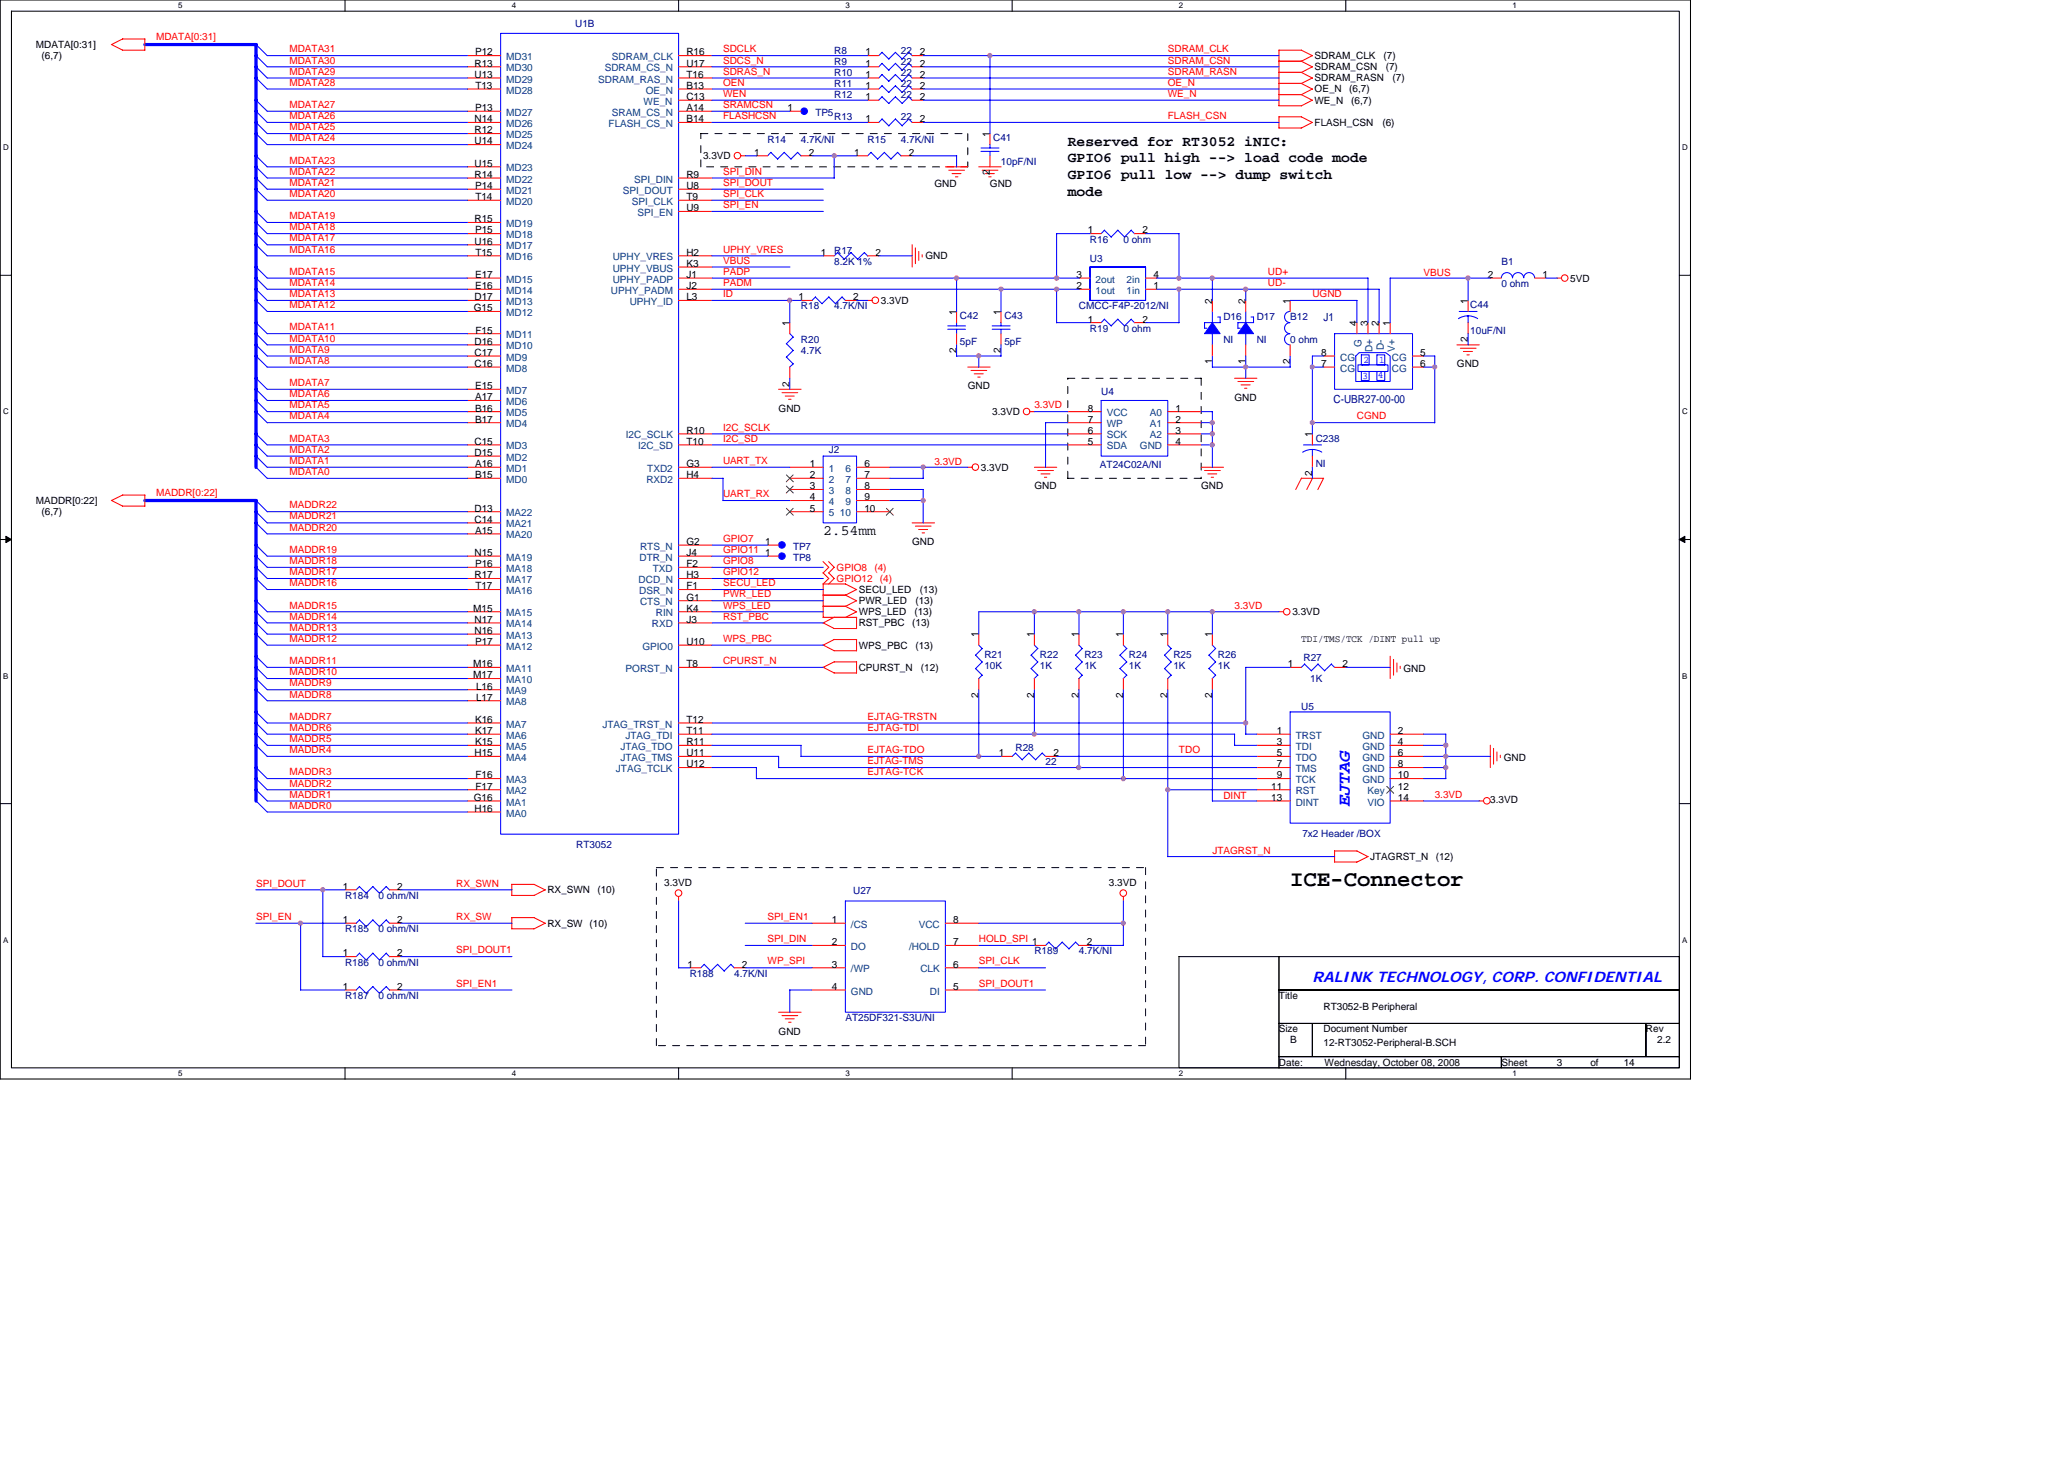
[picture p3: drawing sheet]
<svg xmlns="http://www.w3.org/2000/svg" width="297mm" height="210mm" viewBox="0 0 297 210" stroke-linecap="round" stroke-linejoin="round" font-family="sans-serif">
<path d="M0 0h243.3v155.2h-243.3zM1.6 1.6h240.1v152h-240.1z" fill="none" stroke="#000" stroke-width=".15"/>
<g fill="#fff">
<path d="M25.7 .2h.6v1.2h-.6z"/>
<path d="M25.7 153.8h.6v1.3h-.6z"/>
</g>
<path d="M49.7 0v1.6M49.7 153.6v1.6" fill="none" stroke="#000" stroke-width=".15"/>
<g fill="#fff">
<path d="M73.7 .2h.6v1.2h-.6z"/>
<path d="M73.7 153.8h.6v1.3h-.6z"/>
</g>
<path d="M97.7 0v1.6M97.7 153.6v1.6" fill="none" stroke="#000" stroke-width=".15"/>
<g fill="#fff">
<path d="M121.7 .2h.6v1.2h-.6z"/>
<path d="M121.7 153.8h.6v1.3h-.6z"/>
</g>
<path d="M145.7 0v1.6M145.7 153.6v1.6" fill="none" stroke="#000" stroke-width=".15"/>
<g fill="#fff">
<path d="M169.7 .2h.6v1.2h-.6z"/>
<path d="M169.7 153.8h.6v1.3h-.6z"/>
</g>
<path d="M193.7 0v1.6M193.7 153.6v1.6" fill="none" stroke="#000" stroke-width=".15"/>
<g fill="#fff">
<path d="M217.7 .2h.6v1.2h-.6z"/>
<path d="M217.7 153.8h.6v1.3h-.6z"/>
<path d="M.4 20.6h.8v1.3h-.8z"/>
<path d="M242.1 20.6h.8v1.3h-.8z"/>
<path d="M.4 58.6h.8v1.3h-.8z"/>
<path d="M242.1 58.6h.8v1.3h-.8z"/>
</g>
<path d="M0 39.6h1.6M241.7 39.6h1.6" fill="none" stroke="#000" stroke-width=".15"/>
<g fill="#fff">
<path d="M.4 96.6h.8v1.3h-.8z"/>
<path d="M242.1 96.6h.7v1.3h-.7z"/>
</g>
<path d="M0 77.6h1.6M241.7 77.6h1.6" fill="none" stroke="#000" stroke-width=".15"/>
<path d="M.8 77.2l.8 .4-.8 .5zM241.7 77.6l.8-.4v.9z" fill="#000" stroke="#000" stroke-width=".14"/>
<g fill="#fff">
<path d="M.4 134.6h.8v1.3h-.8z"/>
<path d="M242.1 134.6h.7v1.3h-.7z"/>
</g>
<path d="M0 115.6h1.6M241.7 115.6h1.6M169.7 137.6h14.4v16h-14.4zM184.1 137.6h57.6v4.8h-57.6zM184.1 142.4h57.6v4.8h-57.6zM184.1 147.2h4.8v4.8h-4.8zM184.1 152h32v1.6h-32zM188.9 147.2h48v4.8h-48zM216.1 152h25.6v1.6h-25.6zM236.9 147.2h4.8v4.8h-4.8z" fill="none" stroke="#000" stroke-width=".15"/>
<path d="M100.9 19.2h38.4M139.3 19.2v4.8M100.9 24v-4.8M139.3 24h-38.4M153.7 54.4h19.2M172.9 54.4v14.4M153.7 68.8v-14.4M172.9 68.8h-19.2M94.5 124.8h70.4M164.9 124.8v25.6M94.5 150.4v-25.6M164.9 150.4h-70.4" fill="none" stroke="#000" stroke-width=".14" stroke-dasharray="1 1 1 1 1 1 1 1"/>
<g fill="none" stroke="#f00" stroke-width=".15">
<path d="M16 6.4l1.6 .8M17.6 5.6h3.3M17.7 5.6l-1.7 .8M20.8 5.6v1.6h-3.2M67.3 16h4.7M67.3 17.6h4.7M67.3 9.6h4.7M67.3 11.2h4.7M67.3 12.8h4.7M67.3 8h4.7M67.3 19.2h4.7M97.7 16h4.8"/>
<path d="M97.7 17.6h4.8M97.7 9.6h4.8M97.7 11.2h4.8M97.7 12.8h4.8M97.7 8h4.8M97.7 14.4h4.8M113.7 16h1.6M124.9 17.6h1.6M124.9 9.6h1.6M124.9 11.2h1.6M124.9 12.8h1.6M124.9 8h1.6"/>
<path d="M124.9 14.4h1.6M131.3 17.6h1.6M131.3 9.6h1.6M131.3 11.2h1.6M131.3 12.8h1.6M131.3 8h1.6M131.3 14.4h1.6M142.5 19.2v1.6M184 13.6h3.3M184 12h3.3M184 10.4h3.3M184 8.8h3.3"/>
<path d="M184 15.2h3.3M184.1 7.2v8M184.1 7.2h3.2M187.3 16.8l1.6 .8M187.3 7.2l1.6 .8M187.3 13.6l1.6 .8M187.3 10.4l1.6 .8M187.3 16.8h-3.2v1.6M188.9 17.6l-1.6 .8h-3.3M188.9 12.8l-1.6 .8M188.9 11.2l-1.6 .8 1.6 .8M188.9 9.6l-1.6 .8"/>
<path d="M188.9 8l-1.6 .8 1.6 .8M188.9 14.4l-1.6 .8M67.3 24h4.7M67.3 36.8h4.7M67.3 33.6h4.7M67.3 25.6h4.7M67.3 27.2h4.7M67.3 28.8h4.7M67.3 20.8h4.7M67.3 32h4.7M67.3 35.2h4.7M97.7 36.8h4.8"/>
<path d="M97.7 38.4h4.8M97.7 25.6h4.8M97.7 27.2h4.8M97.7 28.8h4.8M97.7 30.4h4.8M106.6 22.4h.7M108.9 22.4h1.6M115.3 22.4h1.6M118.5 36.8h1.6M123.3 22.4h1.6M124.9 36.8h1.6M129.7 22.4h1.6"/>
<path d="M131.3 35.2v3.2M131.7 35.7v2.2M132.2 36.2v1.3M132.7 36.6v.4M136.1 24h3.2M136.5 24.5h2.3M137 25h1.3M137.5 25.4h.4M140.9 24h3.2M141.3 24.5h2.3M141.8 25h1.3M142.3 25.4h.3"/>
<path d="M142.5 22.4v1.6M156.9 33.6h1.6M163.3 33.6h1.6M67.3 59.2h4.7M67.3 52.8h4.7M67.3 40h4.7M67.3 49.6h4.7M67.3 56h4.7M67.3 43.2h4.7M67.3 41.6h4.7M67.3 51.2h4.7M67.3 44.8h4.7"/>
<path d="M67.3 48h4.7M67.3 57.6h4.7M97.7 40h4.8M97.7 43.2h4.8M97.7 41.6h4.8M112.1 56h3.2M112.5 56.5h2.3M113 57h1.3M113.5 57.4h.4M113.7 46.4v1.6M113.7 52.8v1.6M115.3 43.2h1.6"/>
<path d="M121.7 43.2h1.6M124.8 43.2h.7M137.7 44.8v1.6M137.7 48v1.6M139.3 52.8h3.2M139.7 53.3h2.3M140.2 53.8h1.3M140.7 54.3h.4M144.1 44.8v1.6M144.1 48v1.6M148.2 59.2h.7M153.7 59.2h4.8"/>
<path d="M155.3 40h1.6M155.3 41.6h1.6M156.9 46.4h1.6M163.3 46.4h1.6M164.9 40h1.6M164.9 41.6h1.6M168.1 59.2h4.8M174.5 43.2v1.6M174.5 49.6v1.6M177.7 54.4h3.2M178.2 54.9h2.2M178.6 55.4h1.3"/>
<path d="M179.1 55.9h.3M179.3 43.2v1.6M179.3 49.6v1.6M185.7 43.2v1.6M185.7 49.6v1.6M190.5 52.8h1.6M190.5 51.2h1.6M195.3 46.4v1.6M196.9 46.4v1.6M198.5 46.4v1.6M200.1 46.4v1.6M203.3 52.8h1.6"/>
<path d="M203.3 51.2h1.6M209.7 49.6h3.2M210.2 50.1h2.2M210.6 50.6h1.3M211.1 51.1h.4M211.3 43.2v1.6M211.3 46.4v1.6M214.5 40h1.6M220.9 40h1.6M224 40h.7M16 72l1.6 .8M17.6 71.2h3.3"/>
<path d="M17.7 71.2l-1.7 .8M20.8 71.2v1.6h-3.2M67.3 75.2h4.7M67.3 67.2h4.7M67.3 68.8h4.7M67.3 73.6h4.7M67.3 60.8h4.7M67.3 64h4.7M67.3 65.6h4.7M67.3 76.8h4.7M97.7 67.2h4.8M97.7 68.8h4.8"/>
<path d="M97.7 62.4h4.8M97.7 64h4.8M97.7 78.4h4.8M110.5 78.4h1.6M113.7 67.2h4.8M113.7 68.8h4.8M113.7 70.4h4.8M113.7 72h4.8M113.7 73.6h4.8M123.3 67.2h4.8M123.3 68.8h4.8M123.3 70.4h4.8"/>
<path d="M123.3 72h4.8M123.3 73.6h4.8M131.3 75.2h3.2M131.7 75.7h2.3M132.2 76.2h1.3M132.7 76.7h.4M139.3 67.2h.6M148.9 67.2h3.2M149.3 67.7h2.3M149.8 68.2h1.3M150.3 68.7h.3M153.7 60.8h4.8"/>
<path d="M153.7 62.4h4.8M153.7 64h4.8M168.1 60.8h4.8M168.1 62.4h4.8M168.1 64h4.8M172.9 67.2h3.2M173.4 67.7h2.2M173.8 68.2h1.3M174.3 68.7h.3M187.3 68.8h3.2M187.3 68.8l-.8 1.6M188.9 62.4v1.6"/>
<path d="M188.9 65.6v1.6M188.9 68.8l-.8 1.6M190.5 68.8l-.8 1.6M67.3 88h4.7M67.3 96h4.7M67.3 80h4.7M67.3 81.6h4.7M67.3 83.2h4.7M67.3 84.8h4.7M67.3 89.6h4.7M67.3 92.8h4.7M67.3 91.2h4.7"/>
<path d="M67.3 97.6h4.7M67.3 99.2h4.7M97.7 88h4.8M97.7 96h4.8M97.7 80h4.8M97.7 81.6h4.8M97.7 83.2h4.8M97.7 84.8h4.8M97.7 86.4h4.8M97.7 89.6h4.8M97.7 92.8h4.8M110.5 80h1.6"/>
<path d="M118.4 80.8l.9 .8-.9 .8M118.4 82.4l.9 .8-.9 .8M118.4 96l1.7 .8M118.4 92.8l1.7 .8M118.4 88.8h4.9M118.4 87.2h3.3l1.6 .8M118.4 85.6h3.3l1.6 .8M118.4 89.6l1.7 .8M118.5 84v4.8M118.5 84h3.2l1.6 .8M119.2 80.8l.9 .8-.9 .8M119.2 82.4l.9 .8-.9 .8"/>
<path d="M120 96.8h3.3M120 93.6h3.3M120 90.4h3.3M120.1 95.2h3.2M120.1 95.2l-1.6 .8M120.1 88.8l-1.6 .8M123.3 88.8v1.6M123.3 92v1.6M123.3 95.2v1.6M123.3 88l-1.7 .8M123.3 86.4l-1.7 .8M123.3 84.8l-1.7 .8"/>
<path d="M123.3 92h-3.2l-1.6 .8M140.9 91.2v1.6M140.9 97.6v1.6M148.9 91.2v1.6M148.9 97.6v1.6M155.3 91.2v1.6M155.3 97.6v1.6M161.7 91.2v1.6M161.7 97.6v1.6M168.1 91.2v1.6M168.1 97.6v1.6M174.5 91.2v1.6"/>
<path d="M174.5 97.6v1.6M184 88h.7M185.7 96h1.6M192.1 96h1.6M200.1 94.4v3.2M200.6 94.9v2.2M201 95.4v1.3M201.5 95.8v.4M67.3 115.2h4.7M67.3 105.6h4.7M67.3 107.2h4.7M67.3 108.8h4.7"/>
<path d="M67.3 112h4.7M67.3 113.6h4.7M67.3 104h4.7M67.3 100.8h4.7M67.3 116.8h4.7M97.7 105.6h4.8M97.7 107.2h4.8M97.7 108.8h4.8M97.7 110.4h4.8M97.7 104h4.8M144.1 108.8h1.6M150.5 108.8h1.6"/>
<path d="M180.9 115.2h4.8M180.9 105.6h4.8M180.9 107.2h4.8M180.9 108.8h4.8M180.9 110.4h4.8M180.9 112h4.8M180.9 113.6h4.8M200.1 113.6h.1M200.1 115.2h4.8M200.1 105.6h4.8M200.1 107.2h4.8M200.1 108.8h4.8"/>
<path d="M200.1 110.4h4.8M200.1 112h4.8M212.8 115.2h.7M214.5 107.2v3.2M214.9 107.7v2.2M215.4 108.2v1.3M215.9 108.6v.4M49.7 137.6h1.6M49.7 132.8h1.6M49.7 128h1.6M56 137.6h1.7M56 132.8h1.7"/>
<path d="M56 128h1.7M76.9 127.2l1.6 .8M76.9 132l1.6 .8-1.7 .8M76.9 127.2h-3.2l-.1 1.6h3.3M76.9 132h-3.2v1.6h3.2M78.5 128l-1.7 .8M97.7 129v.6M99.3 139.2h1.6M105.7 139.2h1.6M116.9 139.2h4.8M116.9 132.8h4.8M116.9 136h4.8"/>
<path d="M136.1 139.2h4.8M136.1 132.8h4.8M136.1 136h4.8M148.9 136h1.6M155.3 136h1.6M161.7 129v.6M192.1 122.4l-.1 1.6h3.3M192.1 122.4h3.2l1.6 .9M196.9 123.2l-1.6 .8M49.7 142.4h1.6M56 142.4h1.7M112.1 145.6h3.2"/>
<path d="M112.5 146.1h2.3M113 146.6h1.3M113.5 147.1h.4M116.9 142.4h4.8M136.1 142.4h4.8"/>
<circle cx="106.1" cy="22.4" r=".47"/>
<circle cx="126" cy="43.2" r=".47"/>
<circle cx="147.7" cy="59.2" r=".47"/>
<circle cx="225.2" cy="40" r=".47"/>
<circle cx="140.4" cy="67.2" r=".47"/>
<circle cx="185.2" cy="88" r=".47"/>
<circle cx="214" cy="115.2" r=".47"/>
<circle cx="97.6" cy="128.5" r=".48"/>
<circle cx="161.7" cy="128.5" r=".48"/>
</g>
<g fill="none" stroke="#00f" stroke-width=".15">
<path d="M36.8 19.2l1.7 1.6h28.8M36.8 11.2l1.7 1.6h28.8M36.8 16l1.7 1.6h28.8M36.8 14.4l1.7 1.6h28.8M36.8 17.6l1.7 1.6h28.8M36.8 6.4l1.7 1.6h28.8M36.8 8l1.7 1.6h28.8M36.8 9.6l1.7 1.6h28.8M72 4.8h25.7v115.2h-25.7zM102.5 9.6h22.4M102.5 17.6h22.4M102.5 14.4h22.4"/>
<path d="M102.5 8h22.4M102.5 11.2h22.4M102.5 12.8h22.4M102.5 16h11.2M126.9 17.1l1 1M126.9 9.1l1 1M126.9 10.7l1 1M126.9 12.3l1 1M126.9 7.5l1 1M126.9 13.9l1 1M127 17.1l-.5 .5M127 9.1l-.5 .5"/>
<path d="M127 10.7l-.5 .5M127 12.3l-.5 .5M127 7.5l-.5 .5M127 13.9l-.5 .5M127.9 8.5l1-1 1 1M128.9 17.1l1 1M128.9 12.3l1 1M128.9 17.1l-1 1M128.9 9.1l-1 1M128.9 12.3l-1 1M130.8 17.1l.5 .5M130.8 9.1l.5 .5"/>
<path d="M130.8 10.7l.5 .5M130.8 12.3l.5 .5M130.8 7.5l.5 .5M130.8 13.9l.5 .5M130.8 17.1l-1 1M130.8 9.1l-.9 1-1-1M130.8 10.7l-.9 1-1-1-1 1M130.8 12.3l-1 1M130.8 7.5l-1 1M130.8 13.9l-.9 1-1-1-1 1M132.9 9.6h51.2M132.9 17.6h51.2"/>
<path d="M132.9 14.4h51.2M132.9 8h51.2M132.9 11.2h51.2M132.9 12.8h51.2M142.5 8v11.2M36.8 33.6l1.7 1.6h28.8M36.8 38.4l1.7 1.6h28.8M36.8 22.4l1.7 1.6h28.8M36.8 25.6l1.7 1.6h28.8M36.8 27.2l1.7 1.6h28.8M36.8 35.2l1.7 1.6h28.8M36.8 30.4l1.7 1.6h28.8"/>
<path d="M36.8 32l1.7 1.6h28.8M36.8 40l1.7 1.6h28.8M36.8 24l1.7 1.6h28.8M102.5 38.4h11.2M102.5 36.8h16M102.5 30.4h16M102.5 27.2h16M102.5 28.8h16M107.3 22.4h1.6M110.9 21.9l1 1M111 21.9l-.5 .5M111.9 22.9l1-1 1 1"/>
<path d="M114.8 21.9l.5 .5M114.8 21.9l-1 1M116.9 22.4h6.4M120.1 22.4v3.2h-17.6M120.5 36.3l1 1 1-1 .9 1M120.6 36.3l-.5 .5M124.4 36.3l.5 .5M124.4 36.3l-1 1M124.9 22.4l.5-.5 .9 1M126.5 36.8h4.8M127.3 21.9l.9 1M127.3 21.9l-1 1"/>
<path d="M129.2 21.9l.5 .5M129.2 21.9l-1 1M131.3 22.4h6.4M137.7 22.4v1.6M141.2 21.3h2.6M141.2 21.8h2.6M142.5 20.8v.5M142.5 21.8v.6M156.9 38.4v4.8v-4.8h8zM156.9 33.6h-4.8v6.4M159 33.1l-.5 .5M160.9 33.1l1 1"/>
<path d="M160.9 33.1l-1 1-1-1M162.8 33.1l.5 .5M162.8 33.1l-1 1M164.9 38.4v4.8v-4.8M164.9 33.6h4.8v6.4M216.1 40a.81 .81 0 0 1 .8-.8 .81 .81 0 0 1 .8 .8 .81 .81 0 0 1 .8-.8 .81 .81 0 0 1 .8 .8 .79 .79 0 0 1 .8-.8 .79 .79 0 0 1 .8 .8M36.8 43.2l1.7 1.6h28.8M36.8 48l1.7 1.6h28.8M36.8 57.6l1.7 1.6h28.8M36.8 59.2l1.7 1.6h28.8M36.8 54.4l1.7 1.6h28.8M36.8 41.6l1.7 1.6h28.8"/>
<path d="M36.8 56l1.7 1.6h28.8M36.8 51.2l1.7 1.6h28.8M36.8 46.4l1.7 1.6h28.8M36.8 49.6l1.7 1.6h28.8M102.5 41.6h52.8M102.5 40h52.8M102.5 43.2h12.8M113.2 49.4l1 1M113.2 51.4l1 1-.6 .4M113.7 48l.5 .5-1 1M113.7 43.2v3.2M113.7 54.4v1.6"/>
<path d="M114.1 50.4l-.9 1M117.3 42.7l1 1M117.4 42.7l-.5 .5M119.3 42.7l.9 1M119.3 42.7l-1 1M121.2 42.7l.5 .5M121.2 42.7l-1 1M123.3 43.2h1.6M136.4 46.9h2.6M136.4 47.4h2.6M137.7 40v4.8M137.7 46.4v.5"/>
<path d="M137.7 47.4v.6M137.7 49.6v1.6h6.4M140.9 51.2v1.6M142.8 46.9h2.6M142.8 47.4h2.6M144.1 41.6v3.2M144.1 46.4v.5M144.1 47.4v.6M144.1 49.6v1.6M148.9 59.2h4.8M152.1 46.4h4.8M152.1 41.6v4.8"/>
<path d="M156.9 43.2h4.8h-4.8M158.5 57.6h9.6v8h-9.6zM158.9 45.9l1 1M159 45.9l-.5 .5M160.9 45.9l1 1M160.9 45.9l-1 1M161.7 43.2h3.2h-3.2M162.8 45.9l.5 .5M162.8 45.9l-1 1M164.9 46.4h4.8M166.5 41.6h32v4.8M166.5 40h30.4v6.4"/>
<path d="M169.7 41.6v4.8M172.9 59.2h1.6M174.5 40v3.2M174.5 44.8v1.6M174.5 48v1.6M174.5 51.2v1.6h11.2v-1.6M174.5 59.2v8M175.3 45.6h.3M175.6 45.6v.8h-2.2v.8h.3M179.3 41.6v1.6M179.3 44.8v1.6M179.3 48v1.6"/>
<path d="M179.3 51.2v3.2M180 45.6h.4M180.4 45.6v.8M180.4 46.4h-2.2v.8h.3M185.6 44.8a.8 .8 0 0 0-.7 .8 .8 .8 0 0 0 .7 .8 .79 .79 0 0 0-.7 .8 .79 .79 0 0 0 .7 .8 .8 .8 0 0 0-.7 .8 .8 .8 0 0 0 .7 .8M185.7 43.2h9.6v3.2M188.9 52.8h1.6M190.5 51.2h-1.6v11.2M192.1 48h11.2v8h-11.2zM195.1 51.2l.5-.5h3.8l.7 .5v3.7h-5zM195.9 53.4h1.1v1.3h-1.1zM195.9 51.1h1.1v1.4h-1.1z"/>
<path d="M198.2 51.1h1.1v1.4h-1.1zM198.2 53.4h1.1v1.3h-1.1zM198.6 53.4h-3.2v-.9h4.3v.9h-.4M204.9 51.2h1.6v9.6M204.9 52.8h1.6M209.9 45.8a2.43 2.43 0 0 1 1.4-.4l.7 .1 .7 .3M210 44.8h2.6M211.3 40v3.2M211.3 45.4v1M211.3 48v1.6M214.5 40h-14.4v6.4M222.5 40h1.6"/>
<path d="M36.8 62.4l1.7 1.6h28.8M36.8 75.2l1.7 1.6h28.8M36.8 73.6l1.7 1.6h28.8M36.8 72l1.7 1.6h28.8M36.8 80l1.7 1.6h28.8M36.8 78.4l1.7 1.6h28.8M36.8 67.2l1.7 1.6h28.8M36.8 65.6l1.7 1.6h28.8M36.8 64l1.7 1.6h28.8M102.5 64h51.2M102.5 67.2h11.2M102.5 62.4h51.2"/>
<path d="M102.5 68.8h1.6M102.5 78.4h8M104.1 72h9.6M104.1 68.8v3.2M118.5 65.6h4.8v9.6h-4.8zM128.1 67.2h11.2M128.1 70.4h4.8v4.8M128.1 72h4.8M132.9 67.2v1.6h-4.8M153.7 60.8h-3.2v6.4M172.9 64h1.6M172.9 62.4h1.6"/>
<path d="M172.9 60.8h1.6M187.6 64h2.6M188.9 64.7v.9M188.9 67.2v1.6M188.9 60.8h17.6M190.2 65l-.6-.2-.8-.1a2.43 2.43 0 0 0-1.3 .4M36.8 89.6l1.7 1.6h28.8M36.8 94.4l1.7 1.6h28.8M36.8 86.4l1.7 1.6h28.8M36.8 81.6l1.7 1.6h28.8M36.8 83.2l1.7 1.6h28.8M36.8 91.2l1.7 1.6h28.8"/>
<path d="M36.8 96l1.7 1.6h28.8M36.8 97.6l1.7 1.6h28.8M36.8 99.2l1.7 1.6h28.8M36.8 88l1.7 1.6h28.8M102.5 96h16M102.5 92.8h16M102.5 86.4h16M102.5 88h16M102.5 89.6h16M102.5 80h8M102.5 81.6h16M102.5 83.2h16"/>
<path d="M102.5 84.8h16M140.4 96.2l1 1-.6 .4M140.9 92.8l.5 .5M140.9 99.2v9.6M141.3 93.3l-.9 1 1 .9-1 1M148.4 94.3l1 .9M148.4 96.2l1 1M148.9 92.8l.5 .5M148.9 88v3.2M148.9 99.2v6.4M149.3 93.3l-.9 1M149.3 95.2l-.9 1"/>
<path d="M149.3 97.1l-.5 .5M154.8 96.2l1 1-.5 .4M155.3 92.8l.5 .5M155.3 88v3.2M155.3 99.2v11.2M155.7 93.3l-.9 1 1 .9-1 1M161.2 94.3l1 .9M161.2 96.2l1 1M161.7 92.8l.5 .5M161.7 88v3.2M161.7 99.2v12.8M162.2 93.3l-1 1"/>
<path d="M162.2 95.2l-1 1M162.2 97.1l-.6 .5M167.6 96.2l1 1-.6 .4M168.1 92.8l.5 .5M168.1 88v3.2M168.1 99.2v24.1M168.5 93.3l-.9 1 1 .9-1 1M174 94.3l1 .9M174 96.2l1 1M174.5 88v3.2M174.5 99.2v16.1l6.4-.1M174.5 92.8l.5 .5"/>
<path d="M174.9 93.3l-.9 1M174.9 95.2l-.9 1M174.9 97.1l-.4 .5M184.1 88h-43.2v3.2M185.7 96h-6.4v9.6h1.6M187.7 95.5l1 1M187.8 95.5l-.5 .5M189.7 95.5l.9 1M189.7 95.5l-1 1M191.6 95.5l.5 .5M191.6 95.5l-1 1M193.7 96h6.4"/>
<path d="M36.8 102.4l1.7 1.6h28.8M36.8 112l1.7 1.6h28.8M36.8 115.2l1.7 1.6h28.8M36.8 110.4l1.7 1.6h28.8M36.8 104l1.7 1.6h28.8M36.8 113.6l1.7 1.6h28.8M36.8 105.6l1.7 1.6h28.8M36.8 107.2l1.7 1.6h28.8M102.5 107.2h12.8v1.6h28.8M102.5 104h76.8M102.5 110.4h6.4v1.6M102.5 108.8h9.6"/>
<path d="M102.5 105.6h75.2M108.9 112h72M112.1 110.4h68.8M112.1 108.8v1.6M146.2 108.4l.9 .9M146.2 108.3l-.5 .5M148.1 108.4l1 .9M148.1 108.3l-1 1M150 108.4l.5 .4M150 108.3l-1 1M152.1 108.8h28.8M168.1 113.6h12.8"/>
<path d="M177.7 105.6v1.7M177.7 107.2h3.2M185.7 102.4h14.4v16h-14.4zM204.9 112h3.2M204.9 107.2h3.2M204.9 115.2h8M204.9 110.4h3.2M204.9 108.8h9.6M204.9 105.6h3.2M208.1 105.6v6.4M36.8 132.8h12.9M36.8 128h12.9"/>
<path d="M43.3 132.8l-.1 9.6h6.5M46.5 128l-.1 9.6h3.3M51.7 132.4l1 .9M51.7 137.1l-.4 .5M51.7 132.3l-.4 .5M53.7 132.4l.9 .9M53.7 127.6l.9 .9 1-1 .5 .5M53.7 137.1l-1 1-1-1M53.7 132.3l-1 1M53.7 127.5l-1 1-1-1-.4 .5M55.6 137.1l.5 .5M55.6 132.4l.5 .4"/>
<path d="M55.6 137.1l-1 1-.9-1M55.6 132.3l-1 1M57.7 132.8h16M57.7 128h16M57.7 137.6h16M97.7 139.2h1.6M97.7 129.6v9.7M100.9 139.2l.5-.5 .9 1M103.3 138.7l-1 1M105.2 138.7l.5 .6M105.2 138.7l-1 1-.9-1M107.2 132.8h9.7"/>
<path d="M107.2 136h9.7M107.3 139.2h9.6M121.7 129.6h14.4v16h-14.4zM140.8 139.2h9.7M140.9 132.8h20.8M140.9 136h8M150.9 135.6l1 .9M151 135.5l-.5 .5M152.9 135.6l1 .9M152.9 135.5l-1 1M154.8 135.6l.5 .4M154.8 135.5l-1 1"/>
<path d="M156.9 136h4.8M161.7 129.6v6.4M168.1 123.2h24M53.7 141.9l.9 1 1-1 .5 .6M53.7 141.9l-1 1-1-1-.4 .5M57.7 142.4h16M113.6 142.4h3.3M113.7 142.4v3.2M140.8 142.4h9.7"/>
</g>
<path d="M113.2 68.3l1 1M113.2 69.9l1 1M113.2 73.1l1 1M114.1 68.3l-.9 1M114.1 69.9l-.9 1M114.1 73.1l-.9 1M127.6 73.1l1 1M128.5 73.1l-1 1M199.6 113.1l1 1M200.6 113.1l-1 1" fill="none" stroke="#804000" stroke-width=".14"/>
<g fill="#00f" stroke="#00f" stroke-width=".15">
<path d="M179.3 46.4l1.1 1.6h-2.2z" fill-rule="evenodd"/>
<path d="M174.5 46.4l1.1 1.6h-2.2z" fill-rule="evenodd"/>
<circle cx="115.7" cy="16" r=".47"/>
<circle cx="112.5" cy="78.4" r=".47"/>
<circle cx="112.5" cy="80" r=".47"/>
</g>
<path d="M20.8 6.4h16.1M36.8 6.4v60.8M20.8 72h16.1M36.8 72v43.3" fill="none" stroke="#00f" stroke-width=".47"/>
<g fill="#f0f" stroke="#f0f" stroke-width=".15">
<circle cx="179.3" cy="104" r=".32"/>
<circle cx="142.5" cy="8" r=".32"/>
<circle cx="140.8" cy="108.8" r=".31"/>
<circle cx="208.1" cy="107.2" r=".32"/>
<circle cx="155.3" cy="110.4" r=".31"/>
<circle cx="161.6" cy="112" r=".32"/>
<circle cx="148.8" cy="105.6" r=".31"/>
<circle cx="168.1" cy="113.6" r=".31"/>
<circle cx="208.1" cy="110.4" r=".31"/>
<circle cx="208.1" cy="108.8" r=".31"/>
<circle cx="132.8" cy="72" r=".32"/>
<circle cx="161.6" cy="88" r=".32"/>
<circle cx="174.5" cy="60.8" r=".31"/>
<circle cx="174.5" cy="62.4" r=".31"/>
<circle cx="174.5" cy="64" r=".32"/>
<circle cx="169.7" cy="41.6" r=".31"/>
<circle cx="137.6" cy="40" r=".32"/>
<circle cx="144.1" cy="41.6" r=".31"/>
<circle cx="211.3" cy="40" r=".32"/>
<circle cx="169.6" cy="40" r=".32"/>
<circle cx="140.8" cy="51.2" r=".32"/>
<circle cx="152.1" cy="40" r=".32"/>
<circle cx="152.1" cy="41.6" r=".31"/>
<circle cx="174.5" cy="40" r=".32"/>
<circle cx="120.1" cy="22.4" r=".31"/>
<circle cx="179.3" cy="41.6" r=".31"/>
<circle cx="206.5" cy="52.8" r=".31"/>
<circle cx="188.9" cy="52.8" r=".31"/>
<circle cx="113.6" cy="43.2" r=".32"/>
<circle cx="188.9" cy="60.8" r=".31"/>
<circle cx="179.3" cy="52.8" r=".31"/>
<circle cx="148.8" cy="88" r=".32"/>
<circle cx="155.3" cy="88" r=".32"/>
<circle cx="132.8" cy="67.2" r=".32"/>
<circle cx="174.5" cy="88" r=".32"/>
<circle cx="168.1" cy="88" r=".32"/>
<circle cx="161.7" cy="132.8" r=".31"/>
<circle cx="46.4" cy="128" r=".32"/>
<circle cx="43.2" cy="132.8" r=".31"/>
</g>
<text font-size="3.2" x="185.7" y="127.5">ICE-Connector</text>
<text font-size="2.6" fill="#00f" x="194.2" y="116" transform="rotate(-90 194.2 116)">EJTAG</text>
<g font-size="2.1">
<text x="153.7" y="21">Reserved for RT3052 iNIC:</text>
<text x="153.7" y="23.4">GPIO6 pull high --&gt; load code mode</text>
<text x="153.7" y="25.8">GPIO6 pull low --&gt; dump switch</text>
<text x="153.7" y="28.2">mode</text>
<text x="118.5" y="76.9">2.54mm</text>
</g>
<text font-size="2.1" fill="#00f" x="188.9" y="141.3">RALINK TECHNOLOGY, CORP. CONFIDENTIAL</text>
<g font-size="1.6" fill="#000080">
<text x="190.5" y="46.2">J1</text>
<text x="191.9" y="57.9">C-UBR27-00-00</text>
</g>
<g font-size="1.4" fill="#f00">
<text x="22.5" y="5.8">MDATA[0:31]</text>
<text x="41.7" y="10.7">MDATA29</text>
<text x="41.7" y="9.1">MDATA30</text>
<text x="41.7" y="7.5">MDATA31</text>
<text x="104.1" y="9.1">SDCS_N</text>
<text x="104.1" y="7.5">SDCLK</text>
<text x="104.1" y="10.7">SDRAS_N</text>
<text x="168.1" y="9.1">SDRAM_CSN</text>
<text x="168.1" y="7.5">SDRAM_CLK</text>
<text x="168.1" y="10.7">SDRAM_RASN</text>
<text x="41.7" y="17.1">MDATA26</text>
<text x="41.7" y="12.3">MDATA28</text>
<text x="41.7" y="15.5">MDATA27</text>
<text x="104.1" y="17.1">FLASHCSN</text>
<text x="104.1" y="13.9">WEN</text>
<text x="104.1" y="12.3">OEN</text>
<text x="104.1" y="15.5">SRAMCSN</text>
<text x="168.1" y="17.1">FLASH_CSN</text>
<text x="168.1" y="13.9">WE_N</text>
<text x="168.1" y="12.3">OE_N</text>
<text x="41.7" y="20.3">MDATA24</text>
<text x="41.7" y="23.5">MDATA23</text>
<text x="41.7" y="18.7">MDATA25</text>
<text x="41.7" y="25.1">MDATA22</text>
<text x="41.7" y="28.3">MDATA20</text>
<text x="41.7" y="26.7">MDATA21</text>
<text x="104.1" y="25.1">SPI_DIN</text>
<text x="104.1" y="30">SPI_EN</text>
<text x="104.1" y="26.7">SPI_DOUT</text>
<text x="104.1" y="28.3">SPI_CLK</text>
<text x="41.7" y="34.7">MDATA17</text>
<text x="41.7" y="33.1">MDATA18</text>
<text x="41.7" y="31.5">MDATA19</text>
<text x="41.7" y="39.5">MDATA15</text>
<text x="41.7" y="36.3">MDATA16</text>
<text x="41.7" y="41.1">MDATA14</text>
<text x="104.1" y="38">VBUS</text>
<text x="104.1" y="39.5">PADP</text>
<text x="104.1" y="41.1">PADM</text>
<text x="104.1" y="36.3">UPHY_VRES</text>
<text x="182.5" y="39.5">UD+</text>
<text x="182.5" y="41.1">UD-</text>
<text x="204.9" y="39.7">VBUS</text>
<text x="41.7" y="44.3">MDATA12</text>
<text x="41.7" y="47.5">MDATA11</text>
<text x="41.7" y="42.7">MDATA13</text>
<text x="104.1" y="42.7">ID</text>
<text x="188.9" y="42.7">UGND</text>
<text x="41.7" y="49.1">MDATA10</text>
<text x="41.7" y="52.3">MDATA8</text>
<text x="41.7" y="50.7">MDATA9</text>
<text x="41.7" y="58.7">MDATA5</text>
<text x="41.7" y="57.1">MDATA6</text>
<text x="41.7" y="55.5">MDATA7</text>
<text x="148.9" y="58.7">3.3VD</text>
<text x="41.7" y="63.5">MDATA3</text>
<text x="41.7" y="60.3">MDATA4</text>
<text x="41.7" y="65.2">MDATA2</text>
<text x="104.1" y="63.5">I2C_SD</text>
<text x="104.1" y="62">I2C_SCLK</text>
<text x="195.3" y="60.3">CGND</text>
<text x="22.5" y="71.4">MADDR[0:22]</text>
<text x="41.7" y="66.7">MDATA1</text>
<text x="41.7" y="68.3">MDATA0</text>
<text x="104.1" y="66.7">UART_TX</text>
<text x="104.1" y="71.5">UART_RX</text>
<text x="134.5" y="66.9">3.3VD</text>
<text x="41.7" y="74.7">MADDR21</text>
<text x="41.7" y="76.3">MADDR20</text>
<text x="41.7" y="73.2">MADDR22</text>
<text x="104.1" y="78">GPIO7</text>
<text x="41.7" y="81.2">MADDR18</text>
<text x="41.7" y="82.7">MADDR17</text>
<text x="41.7" y="79.5">MADDR19</text>
<text x="104.1" y="79.5">GPIO11</text>
<text x="104.1" y="81.2">GPIO8</text>
<text x="104.1" y="82.7">GPIO12</text>
<text x="120.4" y="82.1">GPIO8</text>
<text x="120.4" y="83.7">GPIO12</text>
<text x="125.8" y="82.1">(4)</text>
<text x="126.6" y="83.7">(4)</text>
<text x="41.7" y="87.5">MADDR15</text>
<text x="41.7" y="89.2">MADDR14</text>
<text x="41.7" y="84.3">MADDR16</text>
<text x="104.1" y="86">PWR_LED</text>
<text x="104.1" y="87.5">WPS_LED</text>
<text x="104.1" y="89.2">RST_PBC</text>
<text x="104.1" y="84.3">SECU_LED</text>
<text x="177.7" y="87.5">3.3VD</text>
<text x="41.7" y="90.7">MADDR13</text>
<text x="41.7" y="95.5">MADDR11</text>
<text x="41.7" y="92.4">MADDR12</text>
<text x="104.1" y="95.5">CPURST_N</text>
<text x="104.1" y="92.3">WPS_PBC</text>
<text x="41.7" y="100.4">MADDR8</text>
<text x="41.7" y="98.7">MADDR9</text>
<text x="41.7" y="97.2">MADDR10</text>
<text x="41.7" y="106.7">MADDR5</text>
<text x="41.7" y="105.2">MADDR6</text>
<text x="41.7" y="103.5">MADDR7</text>
<text x="124.9" y="103.5">EJTAG-TRSTN</text>
<text x="124.9" y="105.2">EJTAG-TDI</text>
<text x="41.7" y="111.5">MADDR3</text>
<text x="41.7" y="113.2">MADDR2</text>
<text x="41.7" y="108.4">MADDR4</text>
<text x="124.9" y="108.4">EJTAG-TDO</text>
<text x="124.9" y="110">EJTAG-TMS</text>
<text x="124.9" y="111.5">EJTAG-TCK</text>
<text x="169.7" y="108.4">TDO</text>
<text x="41.7" y="114.7">MADDR1</text>
<text x="41.7" y="116.4">MADDR0</text>
<text x="176.1" y="114.9">DINT</text>
<text x="206.5" y="114.7">3.3VD</text>
<text x="174.5" y="122.9">JTAGRST_N</text>
<text x="36.8" y="127.6">SPI_DOUT</text>
<text x="65.7" y="127.6">RX_SWN</text>
<text x="36.8" y="132.4">SPI_EN</text>
<text x="65.7" y="132.4">RX_SW</text>
<text x="65.7" y="137.2">SPI_DOUT1</text>
<text x="110.5" y="135.6">SPI_DIN</text>
<text x="110.5" y="132.4">SPI_EN1</text>
<text x="140.9" y="135.6">HOLD_SPI</text>
<text x="65.7" y="142">SPI_EN1</text>
<text x="110.5" y="138.7">WP_SPI</text>
<text x="140.9" y="142">SPI_DOUT1</text>
<text x="140.9" y="138.7">SPI_CLK</text>
</g>
<g font-size="1.4" fill="#000080">
<text x="82.8" y="3.9">U1B</text>
<text x="120.1" y="9.3">R9</text>
<text x="120.1" y="10.9">R10</text>
<text x="120.1" y="7.7">R8</text>
<text x="129.7" y="10.9">22</text>
<text x="129.7" y="9.3">22</text>
<text x="129.7" y="7.7">22</text>
<text x="117.3" y="16.7">TP5</text>
<text x="120.1" y="17.3">R13</text>
<text x="120.1" y="12.5">R11</text>
<text x="120.1" y="14.1">R12</text>
<text x="129.7" y="17.3">22</text>
<text x="129.7" y="12.5">22</text>
<text x="129.7" y="14.1">22</text>
<text x="110.5" y="20.5">R14</text>
<text x="115.3" y="20.5">4.7K/NI</text>
<text x="124.9" y="20.5">R15</text>
<text x="129.7" y="20.5">4.7K/NI</text>
<text x="142.9" y="20.3">C41</text>
<text x="144.1" y="23.7">10pF/NI</text>
<text x="156.9" y="34.9">R16</text>
<text x="161.7" y="34.9">0 ohm</text>
<text x="120.1" y="36.5">R17</text>
<text x="120.1" y="38.1">8.2K 1%</text>
<text x="156.9" y="37.6">U3</text>
<text x="216.1" y="38.1">B1</text>
<text x="216.1" y="41.3">0 ohm</text>
<text x="115.3" y="44.5">R18</text>
<text x="120.1" y="44.5">4.7K/NI</text>
<text x="138.2" y="46">C42</text>
<text x="144.5" y="46">C43</text>
<text x="155.3" y="44.5">CMCC-F4P-2012/NI</text>
<text x="156.9" y="47.7">R19</text>
<text x="161.7" y="47.7">0 ohm</text>
<text x="176.1" y="46.1">D16</text>
<text x="180.9" y="46.1">D17</text>
<text x="185.7" y="46.1">B12</text>
<text x="211.6" y="44.3">C44</text>
<text x="115.3" y="49.3">R20</text>
<text x="115.3" y="50.9">4.7K</text>
<text x="138.2" y="49.6">5pF</text>
<text x="144.5" y="49.6">5pF</text>
<text x="176.1" y="49.3">NI</text>
<text x="180.9" y="49.3">NI</text>
<text x="185.7" y="49.3">0 ohm</text>
<text x="211.6" y="48">10uF/NI</text>
<text x="158.5" y="56.8">U4</text>
<text x="119.3" y="65.2">J2</text>
<text x="189.4" y="63.5">C238</text>
<text x="158.3" y="67.4">AT24C02A/NI</text>
<text x="189.4" y="67.2">NI</text>
<text x="114.1" y="79.1">TP7</text>
<text x="114.1" y="80.7">TP8</text>
<text x="141.7" y="94.6">R21</text>
<text x="149.7" y="94.6">R22</text>
<text x="156.1" y="94.6">R23</text>
<text x="162.5" y="94.6">R24</text>
<text x="168.9" y="94.6">R25</text>
<text x="175.3" y="94.6">R26</text>
<text x="187.6" y="95.1">R27</text>
<text x="141.7" y="96.2">10K</text>
<text x="149.7" y="96.2">1K</text>
<text x="156.1" y="96.2">1K</text>
<text x="162.5" y="96.2">1K</text>
<text x="168.9" y="96.2">1K</text>
<text x="175.3" y="96.2">1K</text>
<text x="188.5" y="98.1">1K</text>
<text x="187.3" y="102.1">U5</text>
<text x="146.2" y="108">R28</text>
<text x="150.5" y="110.1">22</text>
<text x="82.9" y="122">RT3052</text>
<text x="187.4" y="120.4">7x2 Header /BOX</text>
<text x="49.7" y="129.3">R184</text>
<text x="54.5" y="129.3">0 ohm/NI</text>
<text x="122.8" y="128.7">U27</text>
<text x="49.7" y="134.1">R185</text>
<text x="54.5" y="134.1">0 ohm/NI</text>
<text x="148.9" y="137.3">R189</text>
<text x="155.3" y="137.3">4.7K/NI</text>
<text x="49.7" y="143.7">R187</text>
<text x="49.7" y="138.9">R186</text>
<text x="54.5" y="143.7">0 ohm/NI</text>
<text x="54.5" y="138.9">0 ohm/NI</text>
<text x="99.3" y="140.5">R188</text>
<text x="105.7" y="140.5">4.7K/NI</text>
<text x="121.7" y="146.9">AT25DF321-S3U/NI</text>
</g>
<g font-size="1.4">
<text x="5.2" y="6.9">MDATA[0:31]</text>
<text x="6" y="8.5">(6,7)</text>
<text x="68.3" y="9.6">R13</text>
<text x="68.3" y="11.2">U13</text>
<text x="68.4" y="8">P12</text>
<text x="98.8" y="11.2">T16</text>
<text x="98.8" y="9.6">U17</text>
<text x="98.8" y="8">R16</text>
<text x="124.5" y="9.6">1</text>
<text x="124.5" y="11.2">1</text>
<text x="124.5" y="8">1</text>
<text x="132.4" y="9.6">2</text>
<text x="132.4" y="11.2">2</text>
<text x="132.4" y="8">2</text>
<text x="189.2" y="10.1">SDRAM_CSN</text>
<text x="189.2" y="8.5">SDRAM_CLK</text>
<text x="189.2" y="11.7">SDRAM_RASN</text>
<text x="199.1" y="8.5">(7)</text>
<text x="199.4" y="10.1">(7)</text>
<text x="200.4" y="11.7">(7)</text>
<text x="68.3" y="17.6">N14</text>
<text x="68.4" y="16">P13</text>
<text x="68.4" y="12.8">T13</text>
<text x="98.8" y="17.6">B14</text>
<text x="98.8" y="16">A14</text>
<text x="98.8" y="14.4">C13</text>
<text x="98.8" y="12.8">B13</text>
<text x="113.3" y="16">1</text>
<text x="124.5" y="17.6">1</text>
<text x="124.5" y="12.8">1</text>
<text x="124.5" y="14.4">1</text>
<text x="132.4" y="17.6">2</text>
<text x="132.4" y="12.8">2</text>
<text x="132.4" y="14.4">2</text>
<text x="189.2" y="13.3">OE_N</text>
<text x="189.2" y="14.9">WE_N</text>
<text x="194.2" y="13.3">(6,7)</text>
<text x="194.5" y="14.9">(6,7)</text>
<text x="68.3" y="19.2">R12</text>
<text x="68.3" y="20.8">U14</text>
<text x="68.3" y="24">U15</text>
<text x="101.2" y="22.9">3.3VD</text>
<text x="108.5" y="22.4">1</text>
<text x="116.4" y="22.4">2</text>
<text x="122.9" y="22.4">1</text>
<text x="130.8" y="22.4">2</text>
<text x="142.4" y="19.7" transform="rotate(-90 142.4 19.7)">1</text>
<text x="189.2" y="18.1">FLASH_CSN</text>
<text x="198.9" y="18.1">(6)</text>
<text x="68.3" y="25.6">R14</text>
<text x="68.4" y="27.2">P14</text>
<text x="68.4" y="28.8">T14</text>
<text x="98.8" y="25.6">R9</text>
<text x="98.8" y="27.2">U8</text>
<text x="98.8" y="28.8">T9</text>
<text x="134.5" y="26.9">GND</text>
<text x="142.4" y="25.2" transform="rotate(-90 142.4 25.2)">2</text>
<text x="142.5" y="26.9">GND</text>
<text x="68.3" y="32">R15</text>
<text x="68.3" y="35.2">U16</text>
<text x="68.4" y="33.6">P15</text>
<text x="98.8" y="30.4">U9</text>
<text x="156.5" y="33.6">1</text>
<text x="164.4" y="33.6">2</text>
<text x="68.4" y="40">E17</text>
<text x="68.4" y="41.6">E16</text>
<text x="68.4" y="36.8">T15</text>
<text x="98.8" y="36.8">H2</text>
<text x="98.8" y="38.4">K3</text>
<text x="98.8" y="41.6">J2</text>
<text x="98.8" y="40">J1</text>
<text x="118.1" y="36.8">1</text>
<text x="126" y="36.8">2</text>
<text x="133.2" y="37.3">GND</text>
<text x="154.9" y="41.6">2</text>
<text x="154.9" y="40">3</text>
<text x="166" y="41.6">1</text>
<text x="166" y="40">4</text>
<text x="214.1" y="40">2</text>
<text x="222" y="40">1</text>
<text x="226" y="40.5">5VD</text>
<text x="68.2" y="44.8">G15</text>
<text x="68.3" y="43.2">D17</text>
<text x="68.4" y="48">F15</text>
<text x="98.8" y="43.2">L3</text>
<text x="113.6" y="46.9" transform="rotate(-90 113.6 46.9)">1</text>
<text x="114.9" y="43.2">1</text>
<text x="122.8" y="43.2">2</text>
<text x="126.8" y="43.7">3.3VD</text>
<text x="137.6" y="45.3" transform="rotate(-90 137.6 45.3)">1</text>
<text x="144" y="45.3" transform="rotate(-90 144 45.3)">1</text>
<text x="156.5" y="46.4">1</text>
<text x="164.4" y="46.4">2</text>
<text x="174.5" y="43.7" transform="rotate(-90 174.5 43.7)">2</text>
<text x="179.3" y="43.7" transform="rotate(-90 179.3 43.7)">2</text>
<text x="185.6" y="43.7" transform="rotate(-90 185.6 43.7)">1</text>
<text x="195.3" y="46.9" transform="rotate(-90 195.3 46.9)">4</text>
<text x="196.8" y="46.9" transform="rotate(-90 196.8 46.9)">3</text>
<text x="198.5" y="46.9" transform="rotate(-90 198.5 46.9)">2</text>
<text x="200" y="46.9" transform="rotate(-90 200 46.9)">1</text>
<text x="211.3" y="43.7" transform="rotate(-90 211.3 43.7)">1</text>
<text x="68.3" y="49.6">D16</text>
<text x="68.3" y="51.2">C17</text>
<text x="68.3" y="52.8">C16</text>
<text x="137.6" y="50.8" transform="rotate(-90 137.6 50.8)">2</text>
<text x="144" y="50.8" transform="rotate(-90 144 50.8)">2</text>
<text x="174.5" y="52.4" transform="rotate(-90 174.5 52.4)">1</text>
<text x="179.3" y="52.4" transform="rotate(-90 179.3 52.4)">1</text>
<text x="185.6" y="52.4" transform="rotate(-90 185.6 52.4)">2</text>
<text x="190.1" y="52.8">7</text>
<text x="190.1" y="51.2">8</text>
<text x="204.4" y="51.2">5</text>
<text x="204.4" y="52.8">6</text>
<text x="209.7" y="52.8">GND</text>
<text x="211.3" y="49.2" transform="rotate(-90 211.3 49.2)">2</text>
<text x="68.4" y="56">E15</text>
<text x="68.4" y="57.6">A17</text>
<text x="68.4" y="59.2">B16</text>
<text x="112.1" y="59.2">GND</text>
<text x="113.6" y="55.6" transform="rotate(-90 113.6 55.6)">2</text>
<text x="139.3" y="56">GND</text>
<text x="142.8" y="59.7">3.3VD</text>
<text x="156.5" y="59.2">8</text>
<text x="169.2" y="59.2">1</text>
<text x="177.7" y="57.6">GND</text>
<text x="68.3" y="64">C15</text>
<text x="68.3" y="65.6">D15</text>
<text x="68.4" y="60.8">B17</text>
<text x="98.8" y="62.4">R10</text>
<text x="98.8" y="64">T10</text>
<text x="156.5" y="64">5</text>
<text x="156.5" y="62.4">6</text>
<text x="156.5" y="60.8">7</text>
<text x="169.2" y="60.8">2</text>
<text x="169.2" y="62.4">3</text>
<text x="169.2" y="64">4</text>
<text x="188.8" y="62.9" transform="rotate(-90 188.8 62.9)">1</text>
<text x="68.4" y="67.2">A16</text>
<text x="68.4" y="68.8">B15</text>
<text x="98.8" y="68.8">H4</text>
<text x="98.8" y="67.2">G3</text>
<text x="116.5" y="67.2">1</text>
<text x="116.5" y="68.8">2</text>
<text x="116.5" y="70.4">3</text>
<text x="116.5" y="72">4</text>
<text x="124.4" y="67.2">6</text>
<text x="124.4" y="68.8">7</text>
<text x="124.4" y="70.4">8</text>
<text x="124.4" y="72">9</text>
<text x="141.2" y="67.7">3.3VD</text>
<text x="148.9" y="70.4">GND</text>
<text x="172.9" y="70.4">GND</text>
<text x="188.8" y="68.4" transform="rotate(-90 188.8 68.4)">2</text>
<text x="5.2" y="72.5">MADDR[0:22]</text>
<text x="6" y="74.1">(6,7)</text>
<text x="68.3" y="73.6">D13</text>
<text x="68.3" y="75.2">C14</text>
<text x="68.4" y="76.8">A15</text>
<text x="116.5" y="73.6">5</text>
<text x="124.4" y="73.6">10</text>
<text x="68.3" y="80">N15</text>
<text x="68.3" y="83.2">R17</text>
<text x="68.4" y="81.6">P16</text>
<text x="98.8" y="78.4">G2</text>
<text x="98.8" y="80">J4</text>
<text x="98.8" y="81.6">F2</text>
<text x="98.8" y="83.2">H3</text>
<text x="110.1" y="78.4">1</text>
<text x="110.1" y="80">1</text>
<text x="131.3" y="78.4">GND</text>
<text x="68.1" y="88">M15</text>
<text x="68.3" y="89.6">N17</text>
<text x="68.4" y="84.8">T17</text>
<text x="98.8" y="84.8">F1</text>
<text x="98.8" y="86.4">G1</text>
<text x="98.8" y="88">K4</text>
<text x="98.8" y="89.6">J3</text>
<text x="123.6" y="88.5">WPS_LED</text>
<text x="123.6" y="86.9">PWR_LED</text>
<text x="123.6" y="85.3">SECU_LED</text>
<text x="131.6" y="88.5">(13)</text>
<text x="131.7" y="86.9">(13)</text>
<text x="132.4" y="85.3">(13)</text>
<text x="186" y="88.5">3.3VD</text>
<text x="68.1" y="96">M16</text>
<text x="68.3" y="91.2">N16</text>
<text x="68.4" y="92.8">P17</text>
<text x="98.8" y="96">T8</text>
<text x="98.8" y="92.8">U10</text>
<text x="123.6" y="93.3">WPS_PBC</text>
<text x="123.6" y="90.1">RST_PBC</text>
<text x="131.3" y="90.1">(13)</text>
<text x="131.7" y="93.3">(13)</text>
<text x="140.8" y="91.7" transform="rotate(-90 140.8 91.7)">1</text>
<text x="148.8" y="91.7" transform="rotate(-90 148.8 91.7)">1</text>
<text x="155.3" y="91.7" transform="rotate(-90 155.3 91.7)">1</text>
<text x="161.6" y="91.7" transform="rotate(-90 161.6 91.7)">1</text>
<text x="168" y="91.7" transform="rotate(-90 168 91.7)">1</text>
<text x="174.5" y="91.7" transform="rotate(-90 174.5 91.7)">1</text>
<text x="185.4" y="96">1</text>
<text x="187.3" y="92.4">TDI/TMS/TCK /DINT pull up</text>
<text x="193.2" y="96">2</text>
<text x="68.1" y="97.6">M17</text>
<text x="68.5" y="99.2">L16</text>
<text x="68.5" y="100.8">L17</text>
<text x="123.6" y="96.5">CPURST_N</text>
<text x="132.5" y="96.5">(12)</text>
<text x="140.8" y="100.4" transform="rotate(-90 140.8 100.4)">2</text>
<text x="148.8" y="100.4" transform="rotate(-90 148.8 100.4)">2</text>
<text x="155.3" y="100.4" transform="rotate(-90 155.3 100.4)">2</text>
<text x="161.6" y="100.4" transform="rotate(-90 161.6 100.4)">2</text>
<text x="168" y="100.4" transform="rotate(-90 168 100.4)">2</text>
<text x="174.5" y="100.4" transform="rotate(-90 174.5 100.4)">2</text>
<text x="202" y="96.7">GND</text>
<text x="68.4" y="104">K16</text>
<text x="68.4" y="105.6">K17</text>
<text x="68.4" y="107.2">K15</text>
<text x="98.8" y="107.2">R11</text>
<text x="98.8" y="105.6">T11</text>
<text x="98.8" y="104">T12</text>
<text x="183.7" y="105.6">1</text>
<text x="183.7" y="107.2">3</text>
<text x="201.2" y="105.6">2</text>
<text x="201.2" y="107.2">4</text>
<text x="68.3" y="108.8">H15</text>
<text x="68.4" y="112">F16</text>
<text x="68.4" y="113.6">F17</text>
<text x="98.8" y="108.8">U11</text>
<text x="98.8" y="110.4">U12</text>
<text x="143.7" y="108.8">1</text>
<text x="151.6" y="108.8">2</text>
<text x="182.9" y="113.6">11</text>
<text x="183.7" y="108.8">5</text>
<text x="183.7" y="110.4">7</text>
<text x="183.7" y="112">9</text>
<text x="201.2" y="108.8">6</text>
<text x="201.2" y="110.4">8</text>
<text x="201.2" y="112">10</text>
<text x="201.2" y="113.6">12</text>
<text x="216.4" y="109.5">GND</text>
<text x="68.2" y="115.2">G16</text>
<text x="68.3" y="116.8">H16</text>
<text x="182.9" y="115.2">13</text>
<text x="201.2" y="115.2">14</text>
<text x="214.5" y="115.5">3.3VD</text>
<text x="197.2" y="123.7">JTAGRST_N</text>
<text x="206.6" y="123.7">(12)</text>
<text x="49.3" y="128">1</text>
<text x="57.2" y="128">2</text>
<text x="78.8" y="128.5">RX_SWN</text>
<text x="86" y="128.5">(10)</text>
<text x="95.6" y="127.4">3.3VD</text>
<text x="159.6" y="127.4">3.3VD</text>
<text x="49.3" y="137.6">1</text>
<text x="49.3" y="132.8">1</text>
<text x="57.2" y="137.6">2</text>
<text x="57.2" y="132.8">2</text>
<text x="78.8" y="133.3">RX_SW (10)</text>
<text x="119.7" y="132.8">1</text>
<text x="119.7" y="136">2</text>
<text x="137.2" y="132.8">8</text>
<text x="137.2" y="136">7</text>
<text x="148.5" y="136">1</text>
<text x="156.4" y="136">2</text>
<text x="49.3" y="142.4">1</text>
<text x="57.2" y="142.4">2</text>
<text x="98.9" y="139.2">1</text>
<text x="106.8" y="139.2">2</text>
<text x="119.7" y="142.4">4</text>
<text x="119.7" y="139.2">3</text>
<text x="137.2" y="139.2">6</text>
<text x="137.2" y="142.4">5</text>
<text x="184.1" y="143.7">Title</text>
<text x="112.1" y="148.8">GND</text>
<text x="184.1" y="148.5">Size</text>
<text x="190.5" y="148.5">Document Number</text>
<text x="190.5" y="145.3">RT3052-B Peripheral</text>
<text x="236.9" y="148.5">Rev</text>
<text x="184.1" y="153.3">Date:</text>
<text x="185.7" y="150.1">B</text>
<text x="190.5" y="150.4">12-RT3052-Peripheral-B.SCH</text>
<text x="190.6" y="153.3">Wednesday, October 08, 2008</text>
<text x="216.1" y="153.3">Sheet</text>
<text x="224.1" y="153.3">3</text>
<text x="228.9" y="153.3">of</text>
<text x="233.7" y="153.3">14</text>
<text x="238.5" y="150.1">2.2</text>
</g>
<g font-size="1.4" fill="#004080">
<text x="72.9" y="8.7">MD31</text>
<text x="72.9" y="10.3">MD30</text>
<text x="72.9" y="11.9">MD29</text>
<text x="86.1" y="11.9">SDRAM_RAS_N</text>
<text x="87" y="10.3">SDRAM_CS_N</text>
<text x="88.1" y="8.7">SDRAM_CLK</text>
<text x="72.9" y="13.5">MD28</text>
<text x="72.9" y="16.7">MD27</text>
<text x="88.1" y="16.7">SRAM_CS_N</text>
<text x="92.6" y="15.1">WE_N</text>
<text x="92.9" y="13.5">OE_N</text>
<text x="72.9" y="18.3">MD26</text>
<text x="72.9" y="19.9">MD25</text>
<text x="72.9" y="21.5">MD24</text>
<text x="87.6" y="18.3">FLASH_CS_N</text>
<text x="72.9" y="24.7">MD23</text>
<text x="72.9" y="26.3">MD22</text>
<text x="72.9" y="27.9">MD21</text>
<text x="72.9" y="29.5">MD20</text>
<text x="89.6" y="27.9">SPI_DOUT</text>
<text x="90.9" y="29.5">SPI_CLK</text>
<text x="91.3" y="26.3">SPI_DIN</text>
<text x="72.9" y="32.7">MD19</text>
<text x="72.9" y="34.3">MD18</text>
<text x="72.9" y="35.9">MD17</text>
<text x="91.8" y="31.1">SPI_EN</text>
<text x="72.9" y="40.7">MD15</text>
<text x="72.9" y="37.5">MD16</text>
<text x="88.2" y="37.5">UPHY_VRES</text>
<text x="88.2" y="39.1">UPHY_VBUS</text>
<text x="88.2" y="40.7">UPHY_PADP</text>
<text x="157.7" y="40.7">2out</text>
<text x="162.1" y="40.7">2in</text>
<text x="72.9" y="42.3">MD14</text>
<text x="72.9" y="43.9">MD13</text>
<text x="72.9" y="45.5">MD12</text>
<text x="87.9" y="42.3">UPHY_PADM</text>
<text x="90.6" y="43.9">UPHY_ID</text>
<text x="157.7" y="42.3">1out</text>
<text x="162.1" y="42.3">1in</text>
<text x="72.9" y="48.7">MD11</text>
<text x="72.9" y="50.3">MD10</text>
<text x="72.9" y="51.9">MD9</text>
<text x="72.9" y="53.5">MD8</text>
<text x="192.9" y="53.5">CG</text>
<text x="192.9" y="51.9">CG</text>
<text x="196" y="49.9" transform="rotate(-90 196 49.9)">G</text>
<text x="197.5" y="50.7" transform="rotate(-90 197.5 50.7)">D+</text>
<text x="199.2" y="50.3" transform="rotate(-90 199.2 50.3)">D-</text>
<text x="200.3" y="51.9">CG</text>
<text x="200.3" y="53.5">CG</text>
<text x="200.7" y="50.6" transform="rotate(-90 200.7 50.6)">V+</text>
<text x="72.9" y="56.7">MD7</text>
<text x="72.9" y="58.3">MD6</text>
<text x="72.9" y="59.9">MD5</text>
<text x="159.3" y="59.9">VCC</text>
<text x="165.5" y="59.9">A0</text>
<text x="72.9" y="61.5">MD4</text>
<text x="72.9" y="64.7">MD3</text>
<text x="90.1" y="63.1">I2C_SCLK</text>
<text x="91.8" y="64.7">I2C_SD</text>
<text x="159.3" y="64.7">SDA</text>
<text x="159.3" y="63.1">SCK</text>
<text x="159.3" y="61.5">WP</text>
<text x="164.1" y="64.7">GND</text>
<text x="165.5" y="61.5">A1</text>
<text x="165.5" y="63.1">A2</text>
<text x="72.9" y="66.3">MD2</text>
<text x="72.9" y="67.9">MD1</text>
<text x="72.9" y="69.5">MD0</text>
<text x="93" y="69.5">RXD2</text>
<text x="93.2" y="67.9">TXD2</text>
<text x="119.3" y="67.9">1</text>
<text x="119.3" y="69.5">2</text>
<text x="119.3" y="71.1">3</text>
<text x="121.7" y="67.9">6</text>
<text x="121.7" y="69.5">7</text>
<text x="121.7" y="71.1">8</text>
<text x="72.9" y="74.3">MA22</text>
<text x="72.9" y="75.9">MA21</text>
<text x="72.9" y="77.5">MA20</text>
<text x="119.3" y="72.7">4</text>
<text x="119.3" y="74.3">5</text>
<text x="120.9" y="74.3">10</text>
<text x="121.7" y="72.7">9</text>
<text x="72.9" y="80.7">MA19</text>
<text x="72.9" y="82.3">MA18</text>
<text x="72.9" y="83.9">MA17</text>
<text x="91.9" y="83.9">DCD_N</text>
<text x="92" y="80.7">DTR_N</text>
<text x="92.1" y="79.1">RTS_N</text>
<text x="94" y="82.3">TXD</text>
<text x="72.9" y="85.5">MA16</text>
<text x="72.9" y="88.7">MA15</text>
<text x="92" y="85.5">DSR_N</text>
<text x="92.1" y="87.1">CTS_N</text>
<text x="94.4" y="88.7">RIN</text>
<text x="72.9" y="90.3">MA14</text>
<text x="72.9" y="91.9">MA13</text>
<text x="72.9" y="93.5">MA12</text>
<text x="92.5" y="93.5">GPIO0</text>
<text x="93.8" y="90.3">RXD</text>
<text x="72.9" y="96.7">MA11</text>
<text x="72.9" y="98.3">MA10</text>
<text x="72.9" y="99.9">MA9</text>
<text x="72.9" y="101.5">MA8</text>
<text x="90" y="96.7">PORST_N</text>
<text x="72.9" y="104.7">MA7</text>
<text x="72.9" y="106.3">MA6</text>
<text x="72.9" y="107.9">MA5</text>
<text x="86.7" y="104.7">JTAG_TRST_N</text>
<text x="89.3" y="107.9">JTAG_TDO</text>
<text x="90" y="106.3">JTAG_TDI</text>
<text x="186.5" y="106.3">TRST</text>
<text x="186.5" y="107.9">TDI</text>
<text x="196.1" y="106.3">GND</text>
<text x="196.1" y="107.9">GND</text>
<text x="72.9" y="109.5">MA4</text>
<text x="72.9" y="112.7">MA3</text>
<text x="88.6" y="111.1">JTAG_TCLK</text>
<text x="89.3" y="109.5">JTAG_TMS</text>
<text x="186.5" y="109.5">TDO</text>
<text x="186.5" y="111.1">TMS</text>
<text x="186.5" y="112.7">TCK</text>
<text x="196.1" y="109.5">GND</text>
<text x="196.1" y="111.1">GND</text>
<text x="196.1" y="112.7">GND</text>
<text x="72.9" y="114.3">MA2</text>
<text x="72.9" y="115.9">MA1</text>
<text x="72.9" y="117.5">MA0</text>
<text x="186.5" y="114.3">RST</text>
<text x="186.5" y="115.9">DINT</text>
<text x="196.8" y="115.9">VIO</text>
<text x="196.8" y="114.3">Key</text>
<text x="122.5" y="133.5">/CS</text>
<text x="122.5" y="136.7">DO</text>
<text x="130.8" y="136.7">/HOLD</text>
<text x="132.2" y="133.5">VCC</text>
<text x="122.5" y="143.1">GND</text>
<text x="122.5" y="139.9">/WP</text>
<text x="132.5" y="139.9">CLK</text>
<text x="133.8" y="143.1">DI</text>
</g>
<g font-size="1.4" fill="#00f">
<text x="196.2" y="52.2">2</text>
<text x="198.5" y="52.2">1</text>
<text x="196.1" y="54.6">3</text>
<text x="198.3" y="54.4">4</text>
</g>
<g font-size="1.1">
<text x="25.7" y="1.2">5</text>
<text x="73.7" y="1.2">4</text>
<text x="121.7" y="1.2">3</text>
<text x="169.7" y="1.2">2</text>
<text x="217.7" y="1.2">1</text>
<text x=".4" y="21.6">D</text>
<text x="242.1" y="21.6">D</text>
<text x=".4" y="59.6">C</text>
<text x="242.1" y="59.6">C</text>
<text x=".4" y="97.6">B</text>
<text x="242.1" y="97.6">B</text>
<text x=".4" y="135.6">A</text>
<text x="242.1" y="135.6">A</text>
<text x="25.7" y="154.8">5</text>
<text x="73.7" y="154.8">4</text>
<text x="121.7" y="154.8">3</text>
<text x="169.7" y="154.8">2</text>
<text x="217.7" y="154.8">1</text>
</g>
</svg>
